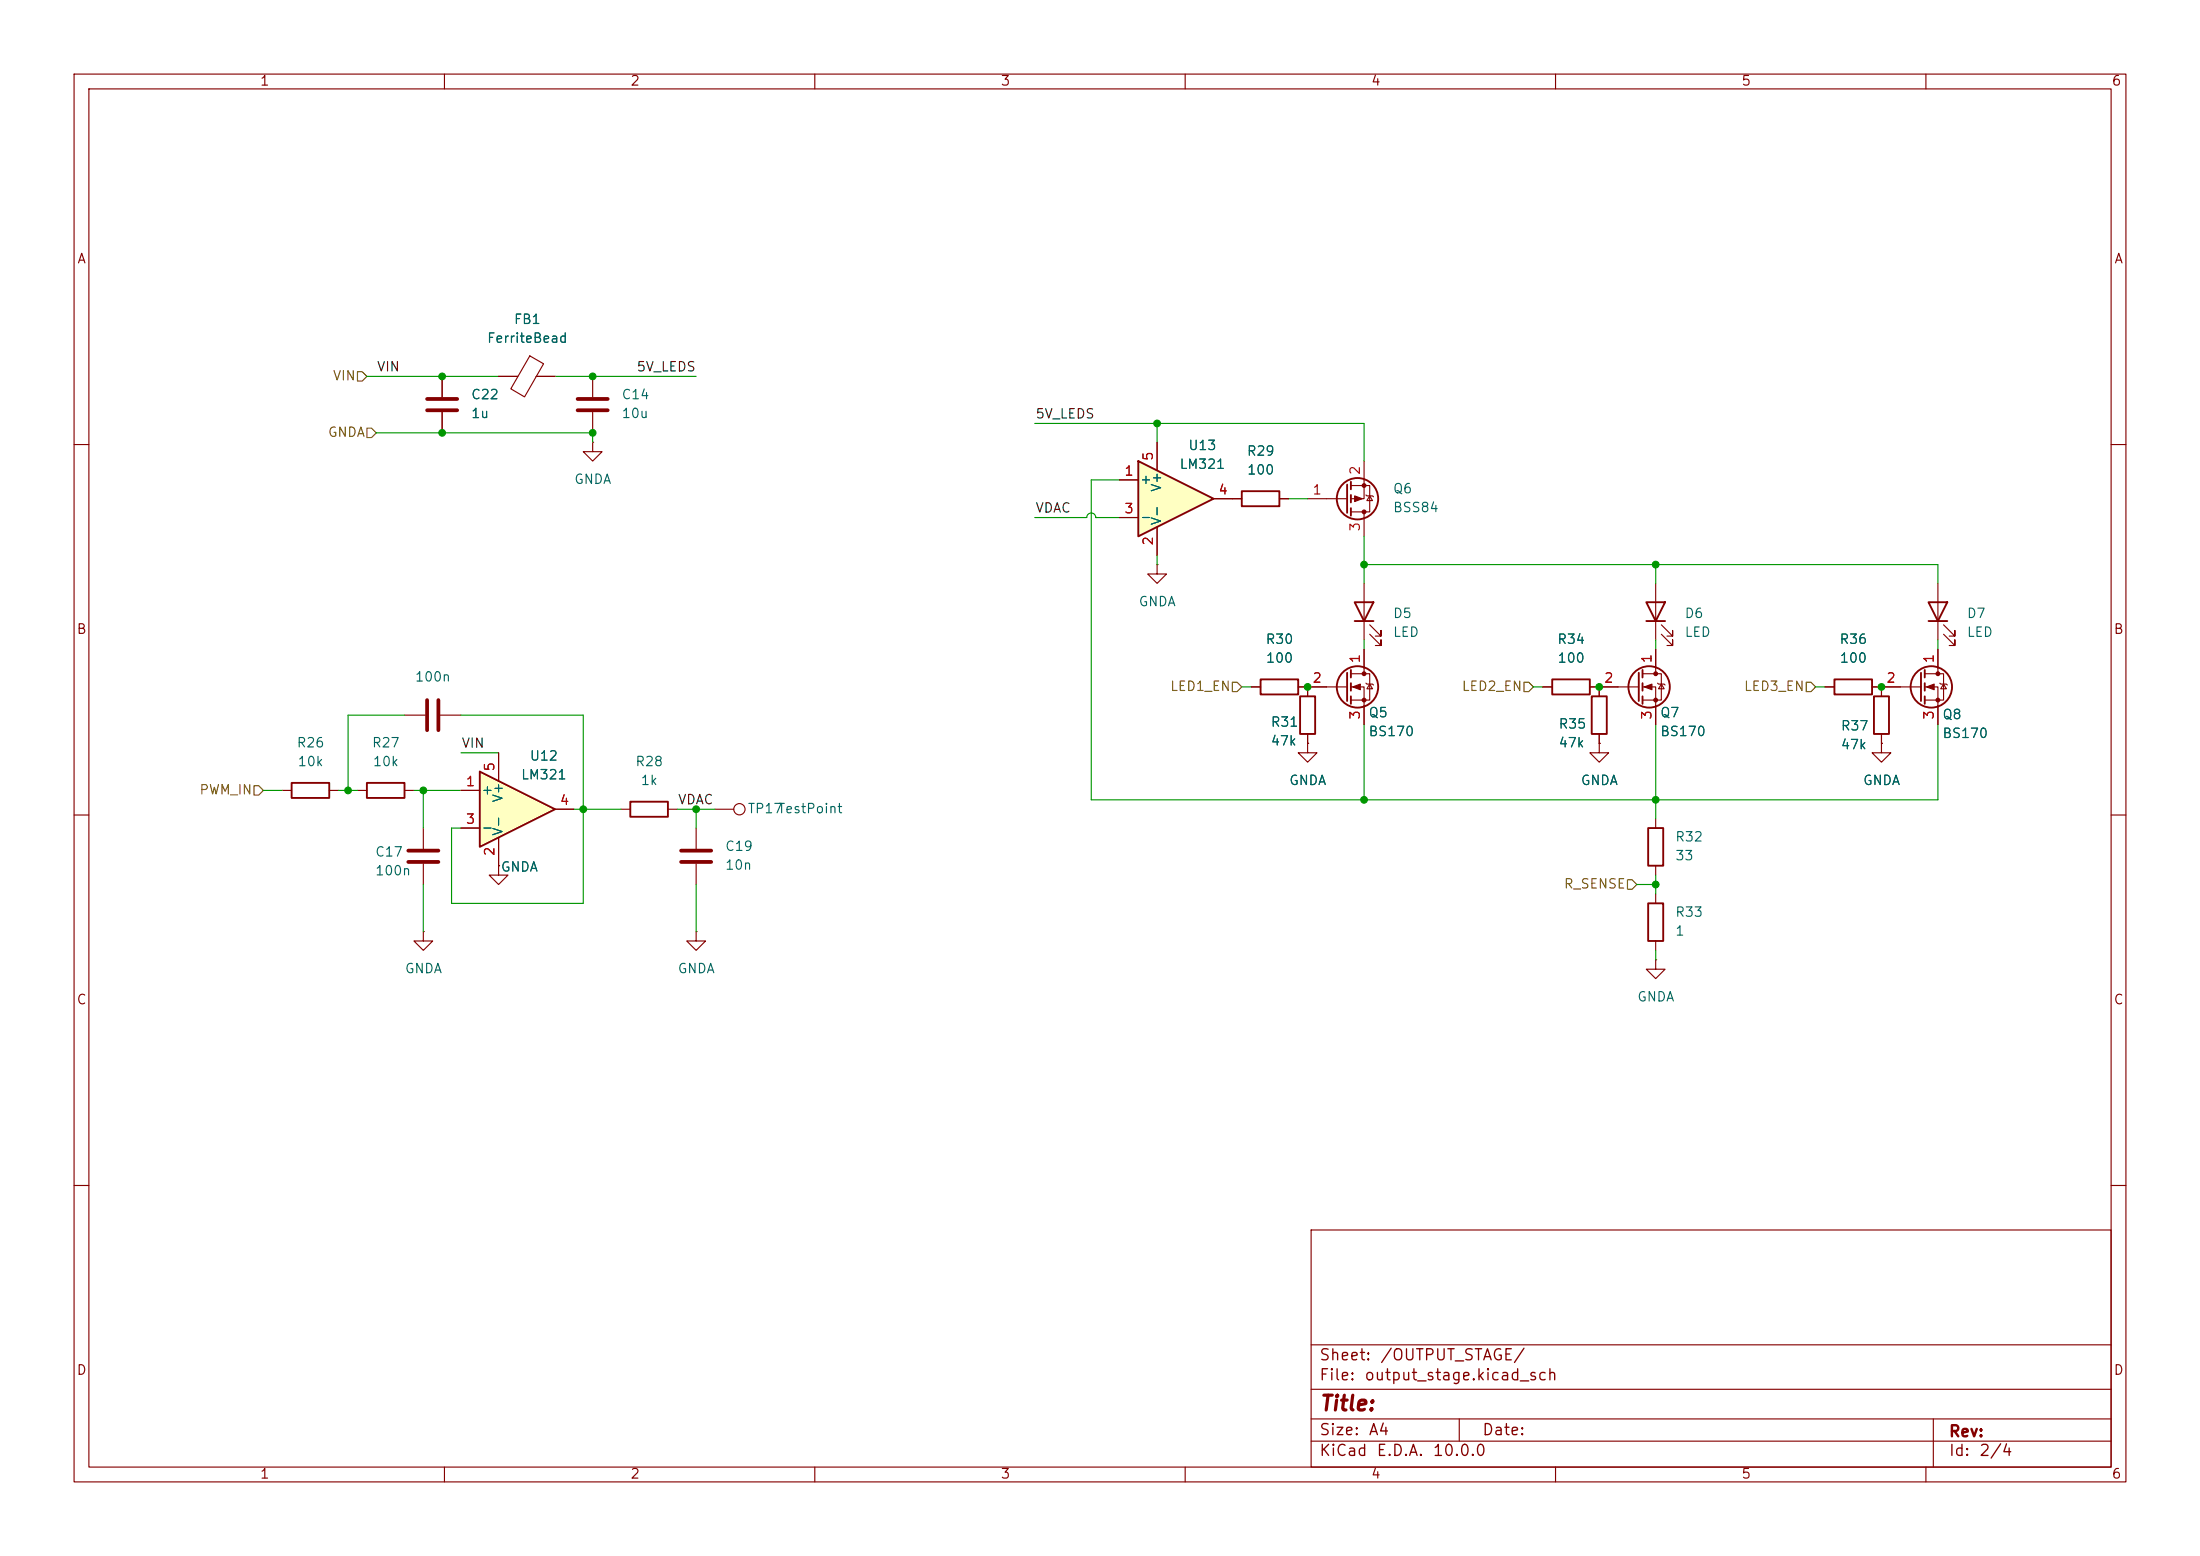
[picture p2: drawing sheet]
<svg xmlns="http://www.w3.org/2000/svg" width="297mm" height="210mm" viewBox="0 0 297 210" stroke-linecap="round" stroke-linejoin="round" font-family="sans-serif">
<g fill="none" stroke="#840000" stroke-width=".15">
<path d="M10 10h277v190h-277zM12 12h273v186h-273zM60 10v2M110 10v2M160 10v2M210 10v2M260 10v2M10 60h2M223.5 78.7v7.7M261.6 78.7v7.7M285 60h2M208.3 92.7h1.2"/>
<path d="M214.6 92.7h1.3v1.3M215.9 99.1v1.2M224.3 85.6l1.5 1.5v-.7v.7h-.8M224.3 84.3l1.5 1.6v-.8v.8h-.8M246.4 92.7h1.2M252.7 92.7h6.6M254 92.7v1.3M254 99.1v1.2M259.8 90.9h2.6v3.6h-2.6M259.8 92.7h1.8v5.1M261.6 87.6v3.3M261.9 92.2l.1 .1h.8l.1 .2"/>
<path d="M262.4 85.6l1.5 1.5v-.7v.7h-.8M262.4 84.3l1.5 1.6v-.8v.8h-.8M262.4 92.3l.4 .7h-.8zM10 110h2M48.3 106.7h1.2M54.6 106.7h1.3M57.1 111.8v2.8M57.1 116.6v2.8M83.8 109.2h1.3M90.2 109.2h1.2M215.9 100.3v1.3h1.3l-1.3 1.3-1.3-1.3h1.3M215.9 100.3h.1"/>
<path d="M254 100.3v1.3h1.3l-1.3 1.3-1.3-1.3h1.3M254 100.3h.1M285 110h2M223.5 120.7v1.2M223.5 127v1.3M10 160h2M177 166h108v32h-108zM285 160h2M60 198v2M110 198v2M160 198v2M177 194.5h108"/>
<path d="M177 191.5h108M177 187.5h108M177 181.5h108M197 191.5v3M210 198v2M260 198v2M261 191.5v6.5"/>
</g>
<path d="M55.1 116.3h4.1M55.1 114.8h4.1" fill="none" stroke="#840000" stroke-width=".51"/>
<g fill="none" stroke="#840000" stroke-width=".25">
<path d="M209.5 91.7h5.1v2h-5.1zM214.9 94h2v5.1h-2zM222.2 81.3h2.6l-1.3 2.5zM222.2 83.8h2.6M247.6 91.7h5.1v2h-5.1zM253 94h2v5.1h-2zM259.3 90.8v3.8M259.8 90.4v1M259.8 92.2v1M259.8 94v1M260.3 81.3h2.6l-1.3 2.5zM260.3 83.8h2.6"/>
<path d="M49.5 105.7h5.1v2h-5.1zM85.1 108.2h5.1v2h-5.1zM222.5 121.9h2v5.1h-2z"/>
<circle cx="260.7" cy="92.7" r="2.79"/>
</g>
<g fill="#840000" stroke="#840000" stroke-width=".15">
<path d="M260.1 92.7l1-.4v.8z"/>
<circle cx="261.6" cy="90.9" r=".25"/>
<circle cx="261.6" cy="94.5" r=".25"/>
</g>
<path d="M64.8 104.1l10.1 5.1-10.1 5.1z" fill="#ffffc2"/>
<g fill="none" stroke="#840000" stroke-width=".25">
<path d="M170.2 91.7h5.1v2h-5.1zM175.5 94h2v5.1h-2zM221.2 90.8v3.8M221.7 90.4v1M221.7 92.2v1M221.7 94v1M64.8 104.1l10.1 5.1-10.1 5.1z"/>
<circle cx="222.6" cy="92.7" r="2.79"/>
</g>
<g fill="none" stroke="#840000" stroke-width=".15">
<path d="M156.2 76.2v1.3h1.3l-1.3 1.2-1.3-1.2h1.3M156.2 76.2h.1M168.9 92.7h1.3M175.3 92.7h1.2v1.3M176.5 99.1v1.2M215.9 92.7h5.3M221.7 90.9h2.6v3.6h-2.6M221.7 92.7h1.8v5.1M223.5 87.6v3.3M223.8 92.2l.1 .1h.8l.1 .2M224.3 92.3l.4 .7h-.8zM62.2 106.7h2.6"/>
<path d="M62.2 111.8h2.6M67.3 116.8v1.3h1.3l-1.3 1.3-1.3-1.3h1.3M67.3 116.8h.1M67.3 101.6v3.8M67.3 113v3.8M74.9 109.2h2.6M94 111.8v2.8M94 116.6v2.8M96.5 109.2h2.6M176.5 100.3v1.3h1.3l-1.3 1.3-1.2-1.3h1.2M176.5 100.3h.1M57.1 125.7v1.3h1.3l-1.3 1.3-1.2-1.3h1.2"/>
<path d="M57.1 125.7h.1M94 125.7v1.3h1.2l-1.2 1.3-1.3-1.3h1.3M94 125.7h.1"/>
<circle cx="99.8" cy="109.2" r=".76"/>
</g>
<g fill="#840000" stroke="#840000" stroke-width=".15">
<path d="M222 92.7l1-.4v.8z"/>
<circle cx="223.5" cy="90.9" r=".25"/>
<circle cx="223.5" cy="94.5" r=".25"/>
</g>
<path d="M91.9 114.8h4.1M91.9 116.3h4.1" fill="none" stroke="#840000" stroke-width=".51"/>
<path d="M153.7 62.2l10.1 5.1-10.1 5.1z" fill="#ffffc2"/>
<g fill="none" stroke="#840000" stroke-width=".25">
<path d="M153.7 62.2l10.1 5.1-10.1 5.1zM167.6 66.3h5.1v2h-5.1zM181.9 65.4v3.8M182.4 65v1M182.4 66.8v1M182.4 68.6v1M181.9 90.8v3.8M182.4 90.4v1M182.4 92.2v1M182.4 94v1M182.9 81.3h2.5l-1.3 2.5zM182.9 83.8h2.5"/>
<path d="M39.4 105.7h5v2h-5zM222.5 111.8h2v5h-2z"/>
<circle cx="183.3" cy="67.3" r="2.79"/>
<circle cx="183.3" cy="92.7" r="2.79"/>
</g>
<g fill="none" stroke="#840000" stroke-width=".15">
<path d="M59.7 50.8v2.8M59.7 55.6v2.8M67.3 50.8h2.6M71.5 48l1.9 1.1-2.6 4.5-1.8-1.1zM72.4 50.8h2.5M80 59.7v1.3h1.3l-1.3 1.2-1.3-1.2h1.3M80 59.7h.1M80 50.8v2.8M80 55.6v2.8M156.2 59.7v3.8M151.1 64.8h2.6M151.1 69.9h2.6"/>
<path d="M156.2 71.1v3.8M163.8 67.3h3.8M172.7 67.3h1.3M176.5 67.3h5.4M182.4 65.5h2.5v3.6h-2.5M184.1 62.2v5.1h-1.7M184.1 69.1v3.3M184.1 78.7v7.7M184.4 66.8l.1 .1h.8l.1 .2M184.9 66.9l.4 .7h-.8zM54.6 96.5h2.8M59.4 96.5h2.8"/>
<path d="M168.9 92.7h1.3M175.3 92.7h6.6M176.5 92.7v1.3M176.5 99.1v1.2M182.4 90.9h2.5v3.6h-2.5M182.4 92.7h1.7v5.1M184.1 87.6v3.3M184.4 92.2l.1 .1h.8l.1 .2M184.9 92.3l.4 .7h-.8zM184.9 85.6l1.5 1.5v-.7v.7h-.7M184.9 84.3l1.5 1.6v-.8v.8h-.7M208.3 92.7h1.2"/>
<path d="M214.6 92.7h3.8M215.9 92.7v1.3M215.9 99.1v1.2M223.5 87.6v2.6M223.5 95.3v2.5M246.4 92.7h1.2M252.7 92.7h3.8M254 92.7v1.3M254 99.1v1.2M261.6 87.6v2.6M261.6 95.3v2.5M38.1 106.7h1.3"/>
<path d="M44.4 106.7h1.3M62.2 106.7h2.6M62.2 111.8h2.6M67.3 116.8h.1M67.3 101.6v3.8M67.3 113v3.8M74.9 109.2h2.6M176.5 100.3h.1M215.9 100.3h.1M223.5 110.5v1.3M223.5 116.8v1.3M254 100.3h.1"/>
<path d="M223.5 129.5v1.3h1.3l-1.3 1.3-1.3-1.3h1.3M223.5 129.5h.1"/>
</g>
<g fill="#840000" stroke="#840000" stroke-width=".15">
<path d="M182.9 66.9l1 .4-1 .4z"/>
<path d="M182.6 92.7l1-.4v.8z"/>
<circle cx="184.1" cy="69.1" r=".25"/>
<circle cx="184.1" cy="65.5" r=".25"/>
<circle cx="184.1" cy="90.9" r=".25"/>
<circle cx="184.1" cy="94.5" r=".25"/>
</g>
<path d="M57.7 53.8h4M57.7 55.4h4M78 53.8h4M78 55.4h4M57.7 94.5v4.1M59.2 94.5v4.1" fill="none" stroke="#840000" stroke-width=".51"/>
<path d="M48.3 50.2h.6l.6 .6-.6 .6h-.6zM49.5 57.8h.7l.6 .6-.6 .7h-.7zM166.4 92.1h.6l.6 .6-.6 .6h-.6zM205.7 92.1h.7l.6 .6-.6 .6h-.7zM243.8 92.1h.7l.6 .6-.6 .6h-.7zM34.3 106h.6l.7 .7-.7 .6h-.6zM219.7 118.7h.6l.7 .7-.7 .6h-.6z" fill="none" stroke="#725600" stroke-width=".15"/>
<g fill="none" stroke="#009600" stroke-width=".15">
<path d="M49.5 50.8h17.8M50.8 58.4h29.2v1.3M74.9 50.8h19.1M139.7 57.2h44.4v5M156.2 57.2v2.5M139.7 69.9h7a.61 .61 0 0 1 .6-.7 .61 .61 0 0 1 .6 .7M147.9 69.9h.1M147.9 69.9h3.2M151.1 64.8h-3.8v43.2h114.3v-10.2M156.2 74.9v1.3M174 67.3h2.5M184.1 72.4v6.3"/>
<path d="M184.1 76.2h77.5v2.5M223.5 76.2v2.5M54.6 96.5h-7.6v10.2M62.2 96.5h16.5v25.4h-17.7v-10.1h1.2M167.6 92.7h1.3M184.1 86.4v1.2M184.1 97.8v10.2M207 92.7h1.3M223.5 86.4v1.2M223.5 97.8v12.7M245.1 92.7h1.3M261.6 86.4v1.2"/>
<path d="M35.6 106.7h2.5M45.7 106.7h2.6M55.9 106.7h6.3M57.1 106.7v5.1M57.1 119.4v6.3M62.2 101.6h5.1M77.5 109.2h6.3M91.4 109.2h5.1M94 109.2v2.6M94 119.4v6.3M221 119.4h2.5M223.5 118.1v2.6"/>
<path d="M223.5 128.3v1.2"/>
</g>
<g fill="#009600" stroke="#009600" stroke-width=".14">
<circle cx="80" cy="58.4" r=".46"/>
<circle cx="59.7" cy="50.8" r=".46"/>
<circle cx="59.7" cy="58.4" r=".46"/>
<circle cx="47" cy="106.7" r=".46"/>
<circle cx="80" cy="50.8" r=".46"/>
<circle cx="223.5" cy="119.4" r=".46"/>
<circle cx="223.5" cy="108" r=".46"/>
<circle cx="254" cy="92.7" r=".46"/>
<circle cx="215.9" cy="92.7" r=".46"/>
<circle cx="223.5" cy="76.2" r=".46"/>
<circle cx="57.1" cy="106.7" r=".46"/>
<circle cx="78.7" cy="109.2" r=".46"/>
<circle cx="94" cy="109.2" r=".46"/>
<circle cx="156.2" cy="57.2" r=".46"/>
<circle cx="184.1" cy="76.2" r=".46"/>
<circle cx="184.1" cy="108" r=".46"/>
<circle cx="176.5" cy="92.7" r=".46"/>
</g>
<text font-size="2" fill="#840000" x="178" y="190.9">Title:</text>
<g font-size="1.5" fill="#840000">
<text x="178" y="184">Sheet:</text>
<text x="186.2" y="184">/OUTPUT_STAGE/</text>
<text x="178" y="186.7">File:</text>
<text x="184.1" y="186.7">output_stage.kicad_sch</text>
<text x="178" y="196.9">KiCad</text>
<text x="178" y="194.1">Size:</text>
<text x="184.7" y="194.1">A4</text>
<text x="185.7" y="196.9">E.D.A.</text>
<text x="193.3" y="196.9">10.0.0</text>
<text x="200" y="194.1">Date:</text>
<text x="263" y="194.3">Rev:</text>
<text x="263" y="196.9">Id:</text>
<text x="267.1" y="196.9">2/4</text>
</g>
<g font-size="1.3" fill="#840000">
<text x="35" y="11.9">1</text>
<text x="85" y="11.9">2</text>
<text x="135" y="11.9">3</text>
<text x="185" y="11.9">4</text>
<text x="235" y="11.9">5</text>
<text x="285" y="11.9">6</text>
<text x="10.3" y="35.9">A</text>
<text x="285.3" y="35.9">A</text>
<text x="10.3" y="85.9">B</text>
<text x="285.3" y="85.9">B</text>
<text x="10.3" y="135.9">C</text>
<text x="285.3" y="135.9">C</text>
<text x="10.3" y="185.9">D</text>
<text x="285.3" y="185.9">D</text>
<text x="35" y="199.9">1</text>
<text x="85" y="199.9">2</text>
<text x="135" y="199.9">3</text>
<text x="185" y="199.9">4</text>
<text x="235" y="199.9">5</text>
<text x="285" y="199.9">6</text>
</g>
<g font-size="1.3" fill="#006464">
<text x="65.7" y="46.6">FerriteBead</text>
<text x="69.3" y="44">FB1</text>
<text x="63.5" y="56.7">1u</text>
<text x="63.5" y="54.2">C22</text>
<text x="83.8" y="54.2">C14</text>
<text x="83.8" y="56.7">10u</text>
<text x="77.4" y="65.6">GNDA</text>
<text x="153.8" y="65.6">+</text>
<text x="159.2" y="63.6">LM321</text>
<text x="160.3" y="61.1">U13</text>
<text x="168.2" y="61.8">R29</text>
<text x="168.3" y="64.4">100</text>
<text x="153.8" y="70.7">-</text>
<text x="157.1" y="71" transform="rotate(-90 157.1 71)">V-</text>
<text x="157.1" y="66.5" transform="rotate(-90 157.1 66.5)">V+</text>
<text x="188" y="66.9">Q6</text>
<text x="188" y="69.4">BSS84</text>
<text x="153.6" y="82.1">GNDA</text>
<text x="188" y="83.7">D5</text>
<text x="227.3" y="83.7">D6</text>
<text x="265.4" y="83.7">D7</text>
<text x="170.8" y="87.2">R30</text>
<text x="170.8" y="89.8">100</text>
<text x="188" y="86.3">LED</text>
<text x="210.1" y="87.2">R34</text>
<text x="210.2" y="89.8">100</text>
<text x="227.3" y="86.3">LED</text>
<text x="248.2" y="87.2">R36</text>
<text x="248.3" y="89.8">100</text>
<text x="265.4" y="86.3">LED</text>
<text x="55.9" y="92.3">100n</text>
<text x="40" y="101.2">R26</text>
<text x="50.1" y="101.2">R27</text>
<text x="171.5" y="100.9">47k</text>
<text x="171.5" y="98.4">R31</text>
<text x="184.7" y="97.1">Q5</text>
<text x="184.7" y="99.7">BS170</text>
<text x="210.3" y="101.2">47k</text>
<text x="210.3" y="98.7">R35</text>
<text x="224" y="97.1">Q7</text>
<text x="224" y="99.7">BS170</text>
<text x="248.4" y="101.4">47k</text>
<text x="248.4" y="98.9">R37</text>
<text x="262.1" y="97.4">Q8</text>
<text x="262.1" y="99.9">BS170</text>
<text x="40.1" y="103.7">10k</text>
<text x="50.2" y="103.7">10k</text>
<text x="64.9" y="107.5">+</text>
<text x="70.3" y="105.5">LM321</text>
<text x="71.4" y="103">U12</text>
<text x="85.7" y="103.7">R28</text>
<text x="86.4" y="106.3">1k</text>
<text x="173.9" y="106.3">GNDA</text>
<text x="213.3" y="106.3">GNDA</text>
<text x="251.4" y="106.3">GNDA</text>
<text x="64.9" y="112.6">-</text>
<text x="68.2" y="112.9" transform="rotate(-90 68.2 112.9)">V-</text>
<text x="68.2" y="108.4" transform="rotate(-90 68.2 108.4)">V+</text>
<text x="100.8" y="110.1">TP17</text>
<text x="104.9" y="110.1">TestPoint</text>
<text x="226.1" y="113.9">R32</text>
<text x="50.6" y="118.5">100n</text>
<text x="50.6" y="115.9">C17</text>
<text x="67.5" y="118">GNDA</text>
<text x="97.8" y="115.2">C19</text>
<text x="97.8" y="117.7">10n</text>
<text x="226.1" y="116.4">33</text>
<text x="226.1" y="124.1">R33</text>
<text x="54.6" y="131.7">GNDA</text>
<text x="91.4" y="131.7">GNDA</text>
<text x="226.1" y="126.6">1</text>
<text x="220.9" y="135.5">GNDA</text>
</g>
<g font-size="1.3" fill="#725600">
<text x="44.8" y="51.7">VIN</text>
<text x="44.2" y="59.3">GNDA</text>
<text x="157.9" y="93.6">LED1_EN</text>
<text x="197.2" y="93.6">LED2_EN</text>
<text x="235.3" y="93.6">LED3_EN</text>
<text x="26.8" y="107.5">PWM_IN</text>
<text x="211" y="120.2">R_SENSE</text>
</g>
<g font-size="1.3" fill="#0f0f0f">
<text x="50.8" y="50.5">VIN</text>
<text x="85.9" y="50.5">5V_LEDS</text>
<text x="139.7" y="56.8">5V_LEDS</text>
<text x="139.7" y="69.5">VDAC</text>
<text x="62.2" y="101.3">VIN</text>
<text x="91.4" y="108.9">VDAC</text>
</g>
<g font-size="1.3" fill="#a90000">
<text x="151.7" y="64.5">1</text>
<text x="156" y="62.3" transform="rotate(-90 156 62.3)">5</text>
<text x="183.9" y="64.2" transform="rotate(-90 183.9 64.2)">2</text>
<text x="151.7" y="69.6">3</text>
<text x="164.4" y="67.1">4</text>
<text x="177.1" y="67.1">1</text>
<text x="183.9" y="71.8" transform="rotate(-90 183.9 71.8)">3</text>
<text x="156" y="73.7" transform="rotate(-90 156 73.7)">2</text>
<text x="183.9" y="89.6" transform="rotate(-90 183.9 89.6)">1</text>
<text x="223.3" y="89.6" transform="rotate(-90 223.3 89.6)">1</text>
<text x="261.4" y="89.6" transform="rotate(-90 261.4 89.6)">1</text>
<text x="177.1" y="92.5">2</text>
<text x="216.5" y="92.5">2</text>
<text x="254.6" y="92.5">2</text>
<text x="183.9" y="97.2" transform="rotate(-90 183.9 97.2)">3</text>
<text x="223.3" y="97.2" transform="rotate(-90 223.3 97.2)">3</text>
<text x="261.4" y="97.2" transform="rotate(-90 261.4 97.2)">3</text>
<text x="62.8" y="106.4">1</text>
<text x="67.1" y="104.2" transform="rotate(-90 67.1 104.2)">5</text>
<text x="62.8" y="111.5">3</text>
<text x="75.5" y="109">4</text>
<text x="67.1" y="115.6" transform="rotate(-90 67.1 115.6)">2</text>
</g>
</svg>
